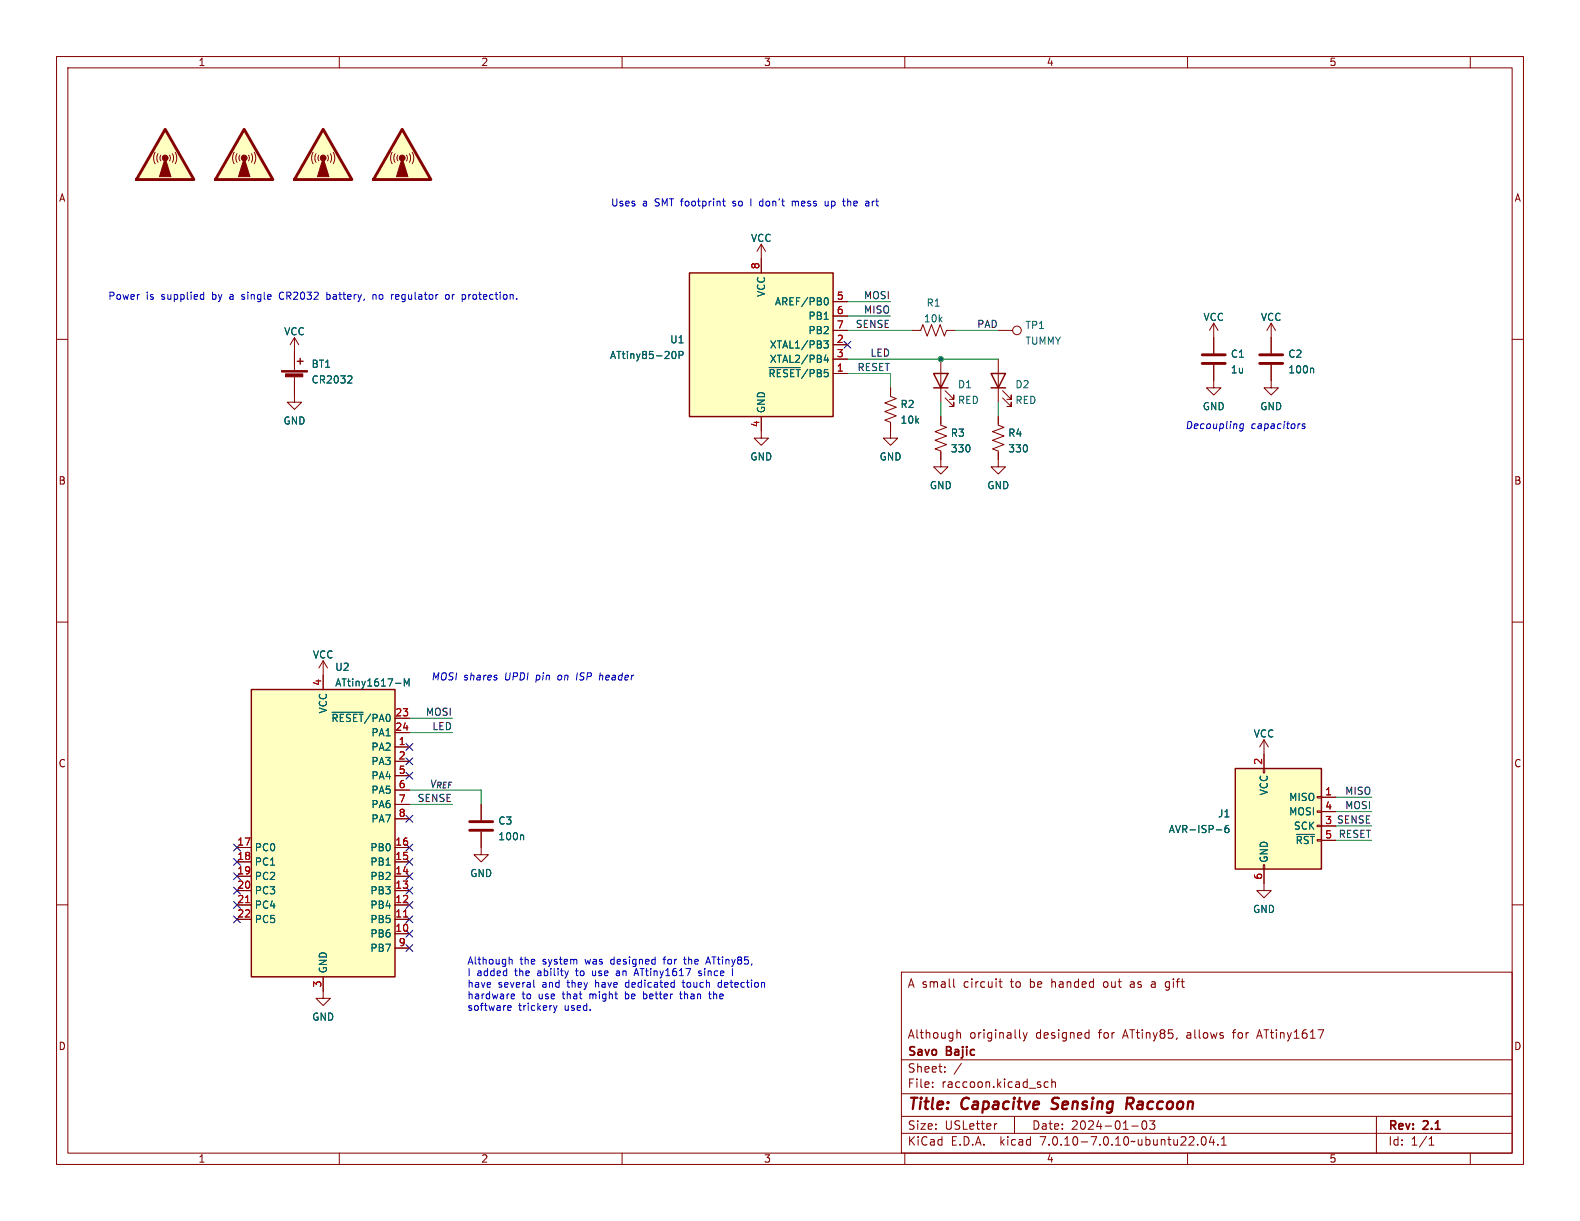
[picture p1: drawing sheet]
<svg xmlns="http://www.w3.org/2000/svg" width="279mm" height="216mm" viewBox="0 0 279 216" stroke-linecap="round" stroke-linejoin="round" font-family="sans-serif">
<g fill="none" stroke="#840000" stroke-width=".18">
<path d="M10 10h259.4v195.9h-259.4zM12 12h255.4v191.9h-255.4zM60 10v2M110 10v2M160 10v2M210 10v2M260 10v2M10 60h2M267.4 60h2M157.5 76.2v1.3h1.2l-1.2 1.2-1.3-1.2h1.3M10 110h2M267.4 110h2"/>
<path d="M10 160h2M267.4 160h2M159.4 171.9h108v32h-108zM168.6 173.1v1.3l.3 .2M176.6 173.6h.6M176.9 173.1v1.3l.3 .2M199.9 174.1v.4M204.1 173.6l-.5 .1M204.1 174h-.3a.29 .29 0 0 0-.2 .3 .29 .29 0 0 0 .2 .3h.3M206.1 175l.4 .1M206.2 174.5l.4 .1M206.6 173.6l-.4 .1"/>
<path d="M159.4 197.4h108M159.4 193.4h108M159.4 187.4h108M164.9 192.1v.2M164.9 191.4v.1M167.1 189.4v.2M167.1 188.7v.1M169.2 182.7l.2-.1 .4 .1 .1 .9M170 188l-1.3 1.9M176.3 198.7l-.3 .1M179.4 197.4v3M180.4 183.5l.1 .1"/>
<path d="M180.9 182.6l.4 1M181.3 183.6l-.2 .3-.2 .2M181.6 182.6l-.3 1M185.4 191.4l-.5-.1-.3 .3v.4l.2 .2h.6M186 191.4l.2-.1 .4 .1v.9M186 190.8v1.5M192.1 182.6l.5 .1M192.6 182.1v1.5M192.6 183.5l-.5 .1M200.1 199.1h1.2M202.1 198.3l.2-.1a.81 .81 0 0 1 .6 .6 .81 .81 0 0 1-.3 .8l-.2 .1a.81 .81 0 0 1-.3-1.4zM203.3 198.2h.9l-.5 .6 .4 .1v.6l-.2 .2h-.4l-.2-.2"/>
<path d="M222.4 183.2h.7M222.7 182.1l-.5 1.5M243.4 197.4v6.5M60 203.9v2M110 203.9v2M159.4 200.4h108M160 203.9v2M210 203.9v2M211.8 202.3v.2M212.6 201.1l.2-.1a.81 .81 0 0 1 .6 .6 .81 .81 0 0 1-.3 .8l-.2 .1a.81 .81 0 0 1-.3-1.4zM214.2 200.9l-.3 1.1h.9M214.6 201.5v1"/>
<path d="M215.4 202.3v.2M216 202.5h.9M216 201.4l.4-.4v1.5M252.7 202.5h.9M252.7 201.4l.4-.4v1.5M260 203.9v2"/>
</g>
<path d="M185.9 196l.3 .1M186.2 194.3l-.1 .2v.4M199.7 195.2l.6 .9M200.1 194.1h-.7l-.3 2M200.2 195.1l-1 .1" fill="none" stroke="#840000" stroke-width=".4"/>
<path d="M71.1 22.9l5.1 8.9h-10.2z" fill="#ffffc2"/>
<path d="M69.3 26.9l-.2 1 .2 1.1M69.8 27.2l-.2 .8 .2 .7M70.4 27.4l-.2 .5 .2 .5M71.9 27.4l.1 .6-.1 .4M72.4 27.2l.2 .7-.2 .8M72.9 26.9l.3 1.1-.3 1" fill="none" stroke="#840000" stroke-width=".18"/>
<g fill="#840000" stroke="#840000" stroke-width=".18">
<path d="M71.1 27.9l1 3.3h-2z"/>
<circle cx="71.1" cy="27.9" r=".51"/>
</g>
<path d="M71.1 22.9l5.1 8.9h-10.2z" fill="none" stroke="#840000" stroke-width=".51"/>
<path d="M29.2 22.9l5.1 8.9h-10.2z" fill="#ffffc2"/>
<path d="M27.4 26.9l-.2 1 .2 1.1M27.9 27.2l-.2 .8 .2 .7M28.4 27.4l-.1 .5 .1 .5M30 27.4l.1 .6-.1 .4M30.5 27.2l.2 .7-.2 .8M31 26.9l.3 1.1-.3 1" fill="none" stroke="#840000" stroke-width=".18"/>
<g fill="#840000" stroke="#840000" stroke-width=".18">
<path d="M29.2 27.9l1 3.3h-2z"/>
<circle cx="29.2" cy="27.9" r=".51"/>
</g>
<path d="M29.2 22.9l5.1 8.9h-10.2z" fill="none" stroke="#840000" stroke-width=".51"/>
<path d="M43.2 22.9l5.1 8.9h-10.2z" fill="#ffffc2"/>
<path d="M41.4 26.9l-.3 1 .3 1.1M41.9 27.2l-.2 .8 .2 .7M42.4 27.4l-.1 .5 .1 .5M43.9 27.4l.2 .6-.2 .4M44.4 27.2l.3 .7-.3 .8M45 26.9l.2 1.1-.2 1M52.1 59.7l-.8 1.3M52.1 59.7v2.5M52.1 59.7l.7 1.3" fill="none" stroke="#840000" stroke-width=".18"/>
<g fill="#840000" stroke="#840000" stroke-width=".18">
<path d="M43.2 27.9l1 3.3h-2z"/>
<circle cx="43.2" cy="27.9" r=".51"/>
</g>
<path d="M43.2 22.9l5.1 8.9h-10.2z" fill="none" stroke="#840000" stroke-width=".51"/>
<path d="M57.1 22.9l5.1 8.9h-10.1z" fill="#ffffc2"/>
<g fill="none" stroke="#840000" stroke-width=".18">
<path d="M55.4 26.9l-.3 1 .3 1.1M55.9 27.2l-.2 .8 .2 .7M56.4 27.4l-.2 .5 .2 .5M57.9 27.4l.2 .6-.2 .4M58.4 27.2l.2 .7-.2 .8M58.9 26.9l.3 1.1-.3 1M134.6 43.2l-.7 1.3M134.6 43.2v5.1M134.6 43.2l.8 1.3M147.3 53.3h2.6M147.3 55.9h2.6M147.3 58.4h2.6"/>
<path d="M161.3 58.4h1.5l.4-1 .8 2 .7-2 .8 2 .7-2 .8 2 .4-1h1.5M176.5 58.4h2.6M214.6 57.2l-.7 1.2M214.6 57.2v5.3M214.6 57.2l.8 1.2M224.8 57.2v5.3M224.8 57.2l-.8 1.2M224.8 57.2l.8 1.2M52.1 66.5v4.6h1.2l-1.2 1.3-1.3-1.3h1.3M52.1 62.2v3.3M134.6 73.7v3.8h1.3l-1.3 1.2-1.3-1.2h1.3M147.3 66h2.6"/>
<path d="M147.3 61h2.6M147.3 63.5h2.6M157.5 68.6v1.5l1 .4-2 .7 2 .8-2 .8 2 .7-2 .8 1 .4v1.5M166.4 73.7v1.5l1 .4-2 .7 2 .8-2 .8 2 .7-2 .8 1 .4v2.8h1.2l-1.2 1.2-1.3-1.2h1.3M166.4 63.5v7.6M167.1 70.4l1.6 1.5v-.8v.8h-.8M167.1 69.1l1.6 1.5v-.7v.7h-.8M176.5 73.7v1.5l1 .4-2 .7 2 .8-2 .8 2 .7-2 .8 1 .4v2.8h1.3l-1.3 1.2-1.2-1.2h1.2M176.5 63.5v7.6M177.3 70.4l1.5 1.5v-.8v.8h-.7M177.3 69.1l1.5 1.5v-.7v.7h-.7M214.6 64.5v4.1h1.3l-1.3 1.3-1.2-1.3h1.2"/>
<path d="M224.8 64.5v4.1h1.3l-1.3 1.3-1.3-1.3h1.3M57.1 116.8v5.1M57.1 116.8l-.7 1.3M57.1 116.8l.8 1.3M69.8 132.1h2.6M69.8 134.6h2.6M69.8 127h2.6M69.8 129.5h2.6M69.8 137.2h2.6M69.8 139.7h2.6M223.4 135.9h.2v.8h-.2zM223.5 130.8l-.7 1.3"/>
<path d="M223.5 130.8v5.1M223.5 130.8l.8 1.3M41.9 157.5h2.5M41.9 154.9h2.5M41.9 152.4h2.5M41.9 149.9h2.5M69.8 157.5h2.6M69.8 154.9h2.6M69.8 152.4h2.6M69.8 149.9h2.6M69.8 142.2h2.6M69.8 144.8h2.6"/>
<path d="M85.1 147.1v4h1.3l-1.3 1.3-1.3-1.3h1.3M85.1 142.2v2.8M223.4 152.9h.2v.8h-.2zM223.5 153.7v3.8h1.3l-1.3 1.3-1.3-1.3h1.3M232.9 145.9h.8v.3h-.8zM232.9 143.4h.8v.2h-.8zM232.9 140.8h.8v.3h-.8zM233.7 141h2.5M233.7 146.1h2.5M233.7 143.5h2.5M233.7 148.6h2.5M41.9 162.6h2.5"/>
<path d="M41.9 160h2.5M57.1 172.7v3.8h1.3l-1.3 1.3-1.2-1.3h1.2M69.8 165.1h2.6M69.8 162.6h2.6M69.8 160h2.6M69.8 167.6h2.6"/>
<circle cx="179.8" cy="58.4" r=".76"/>
</g>
<g fill="#840000" stroke="#840000" stroke-width=".18">
<path d="M57.1 27.9l1.1 3.3h-2.1z"/>
<path d="M49.8 65.5h4.6v.3h-4.6z"/>
<path d="M50.5 66.1h3v.5h-3z"/>
<circle cx="57.2" cy="27.9" r=".51"/>
</g>
<path d="M57.1 22.9l5.1 8.9h-10.1zM212.6 64.3h4.1M212.6 62.7h4.1M222.8 64.3h4M222.8 62.7h4M83.1 146.8h4M83.1 145.3h4" fill="none" stroke="#840000" stroke-width=".51"/>
<path d="M121.9 48.3h25.4v25.4h-25.4zM52.6 63.9h1M53.1 63.4v1M165.1 66h2.5l-1.2 2.6zM165.1 68.6h2.5M175.3 66h2.5l-1.3 2.6zM175.3 68.6h2.5M44.4 121.9h25.4v50.8h-25.4zM218.4 135.9h15.3v17.8h-15.3z" fill="none" stroke="#840000" stroke-width=".25"/>
<g fill="none" stroke="#006464" stroke-width=".18">
<path d="M145.9 52.7l.1-.1a.68 .68 0 0 1 .5 .7 .68 .68 0 0 1-.5 .6h-.1M62 66.5l.2 .2v.3l-.7 .7h.7M119 62.2l.1-.1a.68 .68 0 0 1 .5 .7 .68 .68 0 0 1-.5 .6l-.1-.1M120.1 62.8l.6-.1 .1-.1-.1-.3-.6-.2v1.3M136 65h5.5M145.7 60.3h.8l-.5 .5 .4 .1v.5l-.2 .1h-.5M146 62.7l-.3 1h.8M146.3 63.2v.9M232.1 65.1l.2 .2v.6M58.7 126h5.5M69.9 120.8h1M71.5 121.3v-1.3l.4 .9 .4-.9v1.3"/>
<path d="M92.4 147.6l.2 .2v.7M215.1 146.7h1M217.2 146h-.4a.85 .85 0 0 0 0 1.2l.5-.1v-.4l-.2-.3-.4 .1-.1 .2M229.2 147.5h3.2"/>
</g>
<g fill="#ffffc2" stroke="#ffffc2" stroke-width=".18">
<path d="M121.9 48.3h25.4v25.4h-25.4z"/>
<path d="M218.4 135.9h15.3v17.8h-15.3z"/>
<path d="M44.4 121.9h25.4v50.8h-25.4z"/>
</g>
<path d="M43.4 159.6h.7M71.4 162.1h.7" fill="none" stroke="#a90000" stroke-width=".18"/>
<g fill="none" stroke="#0000c2" stroke-width=".18">
<path d="M127.8 35.6h.4M127.9 35.1v1.1l.3 .2M132.8 35.1v1.3M134.8 35.6h-.4l-.1 .2 .1 .5 .4 .1M140.1 35.7l.4-.1 .1 .2M140.1 35.6v.8M145.9 35.6l.1 .8h.3l.2-.1M146.5 35.6v.8M149.9 35.1v1.3M150.1 35.6l-.2 .1M153.6 35.6v.8M153.6 36.4h-.1"/>
<path d="M153.6 35.9h-.1M35.7 52.1h.3M36 51.7v1.2M36 52.9h-.3M42.7 52.9h.2M42.9 52.1l-.2 .2 .2 .2M49.8 51.7a.68 .68 0 0 0-.4 .6 .68 .68 0 0 0 .4 .6M57.8 52.1h.4l.1 .1M57.8 51.7v1.2M58.3 52.8l-.1 .1h-.4M66 52.2l.1-.1h.3l.1 .8M66 52.1v.8"/>
<path d="M70.4 52.1h-.3l-.2 .2 .1 .6h.4M70.6 52.4l-.7 .1M78.8 52.2l.2-.1 .4 .1v.5l-.1 .2h-.3l-.2-.1zM82.9 52.1v.8M83.1 52.1l-.2 .2M219.9 75h-.5l-.2 .5 .2 .3 .4-.1M219.9 74.9l-.1 1.1-.3 .2-.3-.1M229.8 74.9h.1M230.8 75l-.3-.1-.2 .3 .4 .2v.3h-.5M102.1 119l-.2 1.2M106.5 119.4l-.4 .1M89.8 178.2l.6-.1-.1-.2-.3-.1-.2 .2v.6h.5"/>
<path d="M90 169.8l.2-.2 .3 .1 .1 .8M90.5 176.6h.4M90.5 175.8h.3l.2 .3-.6 .1M94.4 173.3v1.1l.2 .2M97.9 177.8l.3 .9M98.2 178.7l-.3 .4M98.5 177.8l-.3 .9M100.5 171.7l-.3 .8M104.8 171.7v.6l.2 .2M109.4 171.7h-.4M109.4 172h-.3l-.1 .2v.3h.4M110.6 175.3v1.3"/>
<path d="M110.6 176.6h.1M110.7 173.8l-.1 .2 .1 .5M110.7 175.8h-.1M112.1 172.5l.4-1.2 .4 1.2M112.2 172.2h.6M113.8 176.6h.4M113.8 175.3v1.3M114.2 175.8h-.4M117.2 169.6h.5M117.5 169.3l-.1 1.2M120.1 175.8h.5M120.3 175.3v1.1l.3 .2"/>
<path d="M120.6 173.7h.5M120.8 173.3v1.1l.3 .2M120.9 169.6h.5M121.1 169.2v1.1l.3 .2M124 171.7h-.3l-.2 .2 .1 .1 .4 .2v.3h-.5M124.8 170.5l.4-1.3 .4 1.3M124.9 170.1h.6M125.3 175.8h.5M125.5 175.3v1.1l.3 .2M127.6 173.8l-.4-.1-.2 .3 .1 .5h.5M129.5 171.3v1.2"/>
</g>
<g fill="none" stroke="#009600" stroke-width=".18">
<path d="M149.9 58.4h11.4M149.9 55.9h7.6M149.9 53.3h7.6M168.9 58.4h7.6M149.9 63.5h26.6M149.9 66h7.6v2.6M166.4 71.1v2.6M176.5 71.1v2.6M72.4 139.7h12.7v2.5M72.4 129.5h7.6M72.4 127h7.6M72.4 142.2h7.6"/>
<path d="M236.2 146.1h6.4M236.2 148.6h6.4M236.2 141h6.4M236.2 143.5h6.4"/>
</g>
<g fill="none" stroke="#000084" stroke-width=".18">
<path d="M149.3 60.4l1.2 1.2M150.5 60.4l-1.2 1.2M71.8 131.5l1.2 1.2M71.8 136.6l1.2 1.2M71.8 134l1.2 1.2M73 131.5l-1.2 1.2M73 136.6l-1.2 1.2M73 134l-1.2 1.2M41.3 156.9l1.2 1.2M41.3 151.8l1.2 1.2M41.3 154.3l1.2 1.2M41.3 159.4l1.2 1.2"/>
<path d="M41.3 149.3l1.2 1.2M42.5 156.9l-1.2 1.2M42.5 151.8l-1.2 1.2M42.5 154.3l-1.2 1.2M42.5 159.4l-1.2 1.2M42.5 149.3l-1.2 1.2M71.8 156.9l1.2 1.2M71.8 144.2l1.2 1.2M71.8 159.4l1.2 1.2M71.8 149.3l1.2 1.2M71.8 154.3l1.2 1.2M71.8 151.8l1.2 1.2"/>
<path d="M73 156.9l-1.2 1.2M73 144.2l-1.2 1.2M73 159.4l-1.2 1.2M73 149.3l-1.2 1.2M73 154.3l-1.2 1.2M73 151.8l-1.2 1.2M41.3 162l1.2 1.2M42.5 162l-1.2 1.2M71.8 167l1.2 1.2M71.8 162l1.2 1.2M71.8 164.5l1.2 1.2M73 167l-1.2 1.2"/>
<path d="M73 162l-1.2 1.2M73 164.5l-1.2 1.2"/>
</g>
<circle cx="166.4" cy="63.5" r=".46" fill="#009600" stroke="#009600" stroke-width=".18"/>
<g font-size="2.8" fill="#840000">
<text x="160.4" y="196.8">Title:</text>
<text x="170.1" y="196.8">Capacitve</text>
<text x="186.9" y="196.8">Sensing</text>
<text x="200.8" y="196.8">Raccoon</text>
</g>
<g font-size="2.1" fill="#840000">
<text x="160.4" y="174.9">A small</text>
<text x="170.4" y="174.9">circuit</text>
<text x="178.9" y="174.9">to</text>
<text x="182.4" y="174.9">be</text>
<text x="186.3" y="174.9">handed</text>
<text x="195.7" y="174.9">out</text>
<text x="200.6" y="174.9">as</text>
<text x="204.4" y="174.9">a</text>
<text x="207.1" y="174.9">gift</text>
<text x="160.4" y="183.9">Although</text>
<text x="171.4" y="183.9">originally</text>
<text x="183.2" y="183.9">designed</text>
<text x="194.4" y="183.9">for</text>
<text x="198.9" y="183.9">ATtiny85,</text>
<text x="210.3" y="183.9">allows</text>
<text x="218.6" y="183.9">for</text>
<text x="223.1" y="183.9">ATtiny1617</text>
<text x="160.4" y="189.9">Sheet:</text>
<text x="160.4" y="187.1">Savo</text>
<text x="167.4" y="187.1">Bajic</text>
<text x="160.4" y="192.6">File:</text>
<text x="166.5" y="192.6">raccoon.kicad_sch</text>
<text x="160.4" y="202.8">KiCad</text>
<text x="160.4" y="200">Size:</text>
<text x="167.1" y="200">USLetter</text>
<text x="168.1" y="202.8">E.D.A.</text>
<text x="177" y="202.8">kicad</text>
<text x="182.4" y="200">Date:</text>
<text x="184.2" y="202.8">7.0.10-7.0.10~ubuntu22.04.1</text>
<text x="189.4" y="200">2024-01-03</text>
<text x="245.4" y="200.2">Rev:</text>
<text x="245.4" y="202.8">Id:</text>
<text x="249.5" y="202.8">1/1</text>
<text x="251.8" y="200.2">2.1</text>
</g>
<g font-size="1.8" fill="#840000">
<text x="35" y="11.9">1</text>
<text x="85" y="11.9">2</text>
<text x="135" y="11.9">3</text>
<text x="185" y="11.9">4</text>
<text x="235" y="11.9">5</text>
<text x="10.3" y="35.9">A</text>
<text x="267.7" y="35.9">A</text>
<text x="10.3" y="85.9">B</text>
<text x="267.7" y="85.9">B</text>
<text x="10.3" y="135.9">C</text>
<text x="267.7" y="135.9">C</text>
<text x="10.3" y="185.9">D</text>
<text x="267.7" y="185.9">D</text>
<text x="35" y="205.8">1</text>
<text x="85" y="205.8">2</text>
<text x="135" y="205.8">3</text>
<text x="185" y="205.8">4</text>
<text x="235" y="205.8">5</text>
</g>
<g font-size="1.8" fill="#0000c2">
<text x="107.9" y="36.6">Uses</text>
<text x="113.6" y="36.6">a</text>
<text x="115.9" y="36.6">SMT footprint</text>
<text x="130.1" y="36.6">so</text>
<text x="135.2" y="36.6">don't</text>
<text x="141.1" y="36.6">mess</text>
<text x="147.1" y="36.6">up</text>
<text x="150.6" y="36.6">the</text>
<text x="154.7" y="36.6">art</text>
<text x="19" y="53.1">Power</text>
<text x="25.8" y="53.1">is</text>
<text x="28.6" y="53.1">supplied</text>
<text x="37.8" y="53.1">by</text>
<text x="41.1" y="53.1">a</text>
<text x="43.4" y="53.1">single</text>
<text x="50.3" y="53.1">CR2032</text>
<text x="58.8" y="53.1">battery,</text>
<text x="67.2" y="53.1">no</text>
<text x="70.7" y="53.1">regulator</text>
<text x="80.5" y="53.1">or</text>
<text x="83.6" y="53.1">protection.</text>
<text x="209.5" y="76">Decoupling</text>
<text x="221.2" y="76">capacitors</text>
<text x="76.2" y="120.4">MOSI shares</text>
<text x="89.4" y="120.4">UPDI</text>
<text x="95" y="120.4">pin</text>
<text x="99.1" y="120.4">on</text>
<text x="102.6" y="120.4">ISP</text>
<text x="106.8" y="120.4">header</text>
<text x="82.5" y="170.6">Although</text>
<text x="82.5" y="172.7">I</text>
<text x="84.3" y="172.7">added</text>
<text x="91.2" y="172.7">the</text>
<text x="91.9" y="170.6">the</text>
<text x="95.3" y="172.7">ability</text>
<text x="96.1" y="170.6">system</text>
<text x="102.4" y="172.7">to</text>
<text x="103.8" y="170.6">was</text>
<text x="105.4" y="172.7">use</text>
<text x="108.5" y="170.6">designed</text>
<text x="109.8" y="172.7">an</text>
<text x="113.3" y="172.7">ATtiny1617</text>
<text x="118" y="170.6">for</text>
<text x="121.9" y="170.6">the</text>
<text x="124.8" y="172.7">since</text>
<text x="126" y="170.6">ATtiny85,</text>
<text x="82.5" y="174.7">have</text>
<text x="82.5" y="176.8">hardware</text>
<text x="82.5" y="178.8">software</text>
<text x="88.1" y="174.7">several</text>
<text x="91.7" y="178.8">trickery</text>
<text x="92.3" y="176.8">to</text>
<text x="95.4" y="176.8">use</text>
<text x="96" y="174.7">and</text>
<text x="99.8" y="176.8">that</text>
<text x="100" y="178.8">used.</text>
<text x="100.6" y="174.7">they</text>
<text x="104.7" y="176.8">might</text>
<text x="105.7" y="174.7">have</text>
<text x="111.2" y="176.8">be</text>
<text x="111.3" y="174.7">dedicated</text>
<text x="114.6" y="176.8">better</text>
<text x="121.3" y="176.8">than</text>
<text x="121.6" y="174.7">touch</text>
<text x="126.7" y="176.8">the</text>
<text x="128.1" y="174.7">detection</text>
</g>
<g font-size="1.8" fill="#006464">
<text x="132.7" y="43">VCC</text>
<text x="135.5" y="52.6" transform="rotate(-90 135.5 52.6)">VCC</text>
<text x="50.2" y="59.5">VCC</text>
<text x="136.9" y="54.2">AREF/PB0</text>
<text x="142.9" y="56.7">PB1</text>
<text x="142.9" y="59.3">PB2</text>
<text x="163.3" y="57.2">10k</text>
<text x="163.8" y="54.4">R1</text>
<text x="181.2" y="58.4">TP1</text>
<text x="212.7" y="56.9">VCC</text>
<text x="222.9" y="56.9">VCC</text>
<text x="55" y="65.2">BT1</text>
<text x="107.8" y="63.7">ATtiny85-20P</text>
<text x="118.4" y="60.9">U1</text>
<text x="136" y="61.8">XTAL1/PB3</text>
<text x="136" y="64.4">XTAL2/PB4</text>
<text x="181.2" y="61.2">TUMMY</text>
<text x="217.6" y="63.5">C1</text>
<text x="227.7" y="63.5">C2</text>
<text x="55" y="68">CR2032</text>
<text x="135.8" y="66.9">~{RESET}/PB5</text>
<text x="169.3" y="68.9">D1</text>
<text x="169.3" y="71.6">RED</text>
<text x="179.5" y="68.9">D2</text>
<text x="179.5" y="71.6">RED</text>
<text x="217.6" y="66.2">1u</text>
<text x="227.7" y="66.2">100n</text>
<text x="50" y="75.3">GND</text>
<text x="135.5" y="73.2" transform="rotate(-90 135.5 73.2)">GND</text>
<text x="159.1" y="72.3">R2</text>
<text x="159.1" y="75.1">10k</text>
<text x="168" y="77.4">R3</text>
<text x="178.2" y="77.4">R4</text>
<text x="212.6" y="72.7">GND</text>
<text x="222.8" y="72.7">GND</text>
<text x="132.6" y="81.6">GND</text>
<text x="155.4" y="81.6">GND</text>
<text x="168" y="80.2">330</text>
<text x="178.2" y="80.2">330</text>
<text x="164.3" y="86.7">GND</text>
<text x="174.5" y="86.7">GND</text>
<text x="55.2" y="116.6">VCC</text>
<text x="59.2" y="118.8">U2</text>
<text x="59.2" y="121.6">ATtiny1617-M</text>
<text x="58" y="126.3" transform="rotate(-90 58 126.3)">VCC</text>
<text x="58.5" y="127.9">~{RESET}/PA0</text>
<text x="65.6" y="130.4">PA1</text>
<text x="221.6" y="130.6">VCC</text>
<text x="65.6" y="132.9">PA2</text>
<text x="65.6" y="135.5">PA3</text>
<text x="65.6" y="138">PA4</text>
<text x="65.6" y="140.6">PA5</text>
<text x="65.6" y="143.1">PA6</text>
<text x="224.4" y="140.7" transform="rotate(-90 224.4 140.7)">VCC</text>
<text x="227.9" y="141.8">MISO</text>
<text x="65.6" y="145.6">PA7</text>
<text x="88" y="146">C3</text>
<text x="88" y="148.8">100n</text>
<text x="206.6" y="147.5">AVR-ISP-6</text>
<text x="215.3" y="144.7">J1</text>
<text x="227.9" y="144.4">MOSI</text>
<text x="228.7" y="146.9">SCK</text>
<text x="229" y="149.5">~{RST}</text>
<text x="45" y="150.7">PC0</text>
<text x="45" y="153.3">PC1</text>
<text x="45" y="155.8">PC2</text>
<text x="65.4" y="155.8">PB2</text>
<text x="65.4" y="153.3">PB1</text>
<text x="65.4" y="150.7">PB0</text>
<text x="83.1" y="155.3">GND</text>
<text x="224.4" y="152.7" transform="rotate(-90 224.4 152.7)">GND</text>
<text x="45" y="158.3">PC3</text>
<text x="45" y="160.9">PC4</text>
<text x="65.4" y="160.9">PB4</text>
<text x="65.4" y="158.3">PB3</text>
<text x="221.5" y="161.6">GND</text>
<text x="45" y="163.4">PC5</text>
<text x="65.4" y="166">PB6</text>
<text x="65.4" y="163.4">PB5</text>
<text x="58" y="172.2" transform="rotate(-90 58 172.2)">GND</text>
<text x="65.4" y="168.5">PB7</text>
<text x="55.1" y="180.7">GND</text>
</g>
<g font-size="1.8" fill="#a90000">
<text x="134.4" y="47.7" transform="rotate(-90 134.4 47.7)">8</text>
<text x="147.9" y="53.1">5</text>
<text x="147.9" y="55.6">6</text>
<text x="147.9" y="58.2">7</text>
<text x="147.9" y="65.8">1</text>
<text x="147.9" y="60.7">2</text>
<text x="147.9" y="63.2">3</text>
<text x="134.4" y="75.6" transform="rotate(-90 134.4 75.6)">4</text>
<text x="56.9" y="121.4" transform="rotate(-90 56.9 121.4)">4</text>
<text x="69.8" y="126.7">23</text>
<text x="69.8" y="129.3">24</text>
<text x="70.4" y="131.8">1</text>
<text x="70.4" y="134.4">2</text>
<text x="70.4" y="136.9">5</text>
<text x="223.3" y="135.3" transform="rotate(-90 223.3 135.3)">2</text>
<text x="70.4" y="139.4">6</text>
<text x="70.4" y="142">7</text>
<text x="234.2" y="140.7">1</text>
<text x="234.2" y="143.3">4</text>
<text x="41.9" y="149.6">17</text>
<text x="69.8" y="149.6">16</text>
<text x="70.4" y="144.5">8</text>
<text x="234.2" y="148.3">5</text>
<text x="234.2" y="145.8">3</text>
<text x="41.9" y="152.1">18</text>
<text x="41.9" y="154.7">19</text>
<text x="69.8" y="154.7">14</text>
<text x="69.8" y="152.1">15</text>
<text x="223.3" y="155.6" transform="rotate(-90 223.3 155.6)">6</text>
<text x="41.9" y="157.2">20</text>
<text x="41.9" y="159.8">21</text>
<text x="69.8" y="159.8">12</text>
<text x="69.8" y="157.2">13</text>
<text x="41.9" y="162.3">22</text>
<text x="69.8" y="164.8">10</text>
<text x="69.8" y="162.3">11</text>
<text x="70.4" y="167.4">9</text>
<text x="56.9" y="174.7" transform="rotate(-90 56.9 174.7)">3</text>
</g>
<g font-size="1.8" fill="#0f0f0f">
<text x="152.7" y="53">MOSI</text>
<text x="151.2" y="58.1">SENSE</text>
<text x="152.7" y="55.5">MISO</text>
<text x="172.7" y="58.1">PAD</text>
<text x="151.5" y="65.7">RESET</text>
<text x="153.8" y="63.2">LED</text>
<text x="75.2" y="126.7">MOSI</text>
<text x="76.4" y="129.2">LED</text>
<text x="73.8" y="141.9">SENSE</text>
<text x="75.9" y="139.4">V_{REF}</text>
<text x="237.8" y="140.6">MISO</text>
<text x="237.8" y="143.2">MOSI</text>
<text x="234.2" y="145.8">3 SENSE</text>
<text x="236.6" y="148.2">RESET</text>
</g>
</svg>
